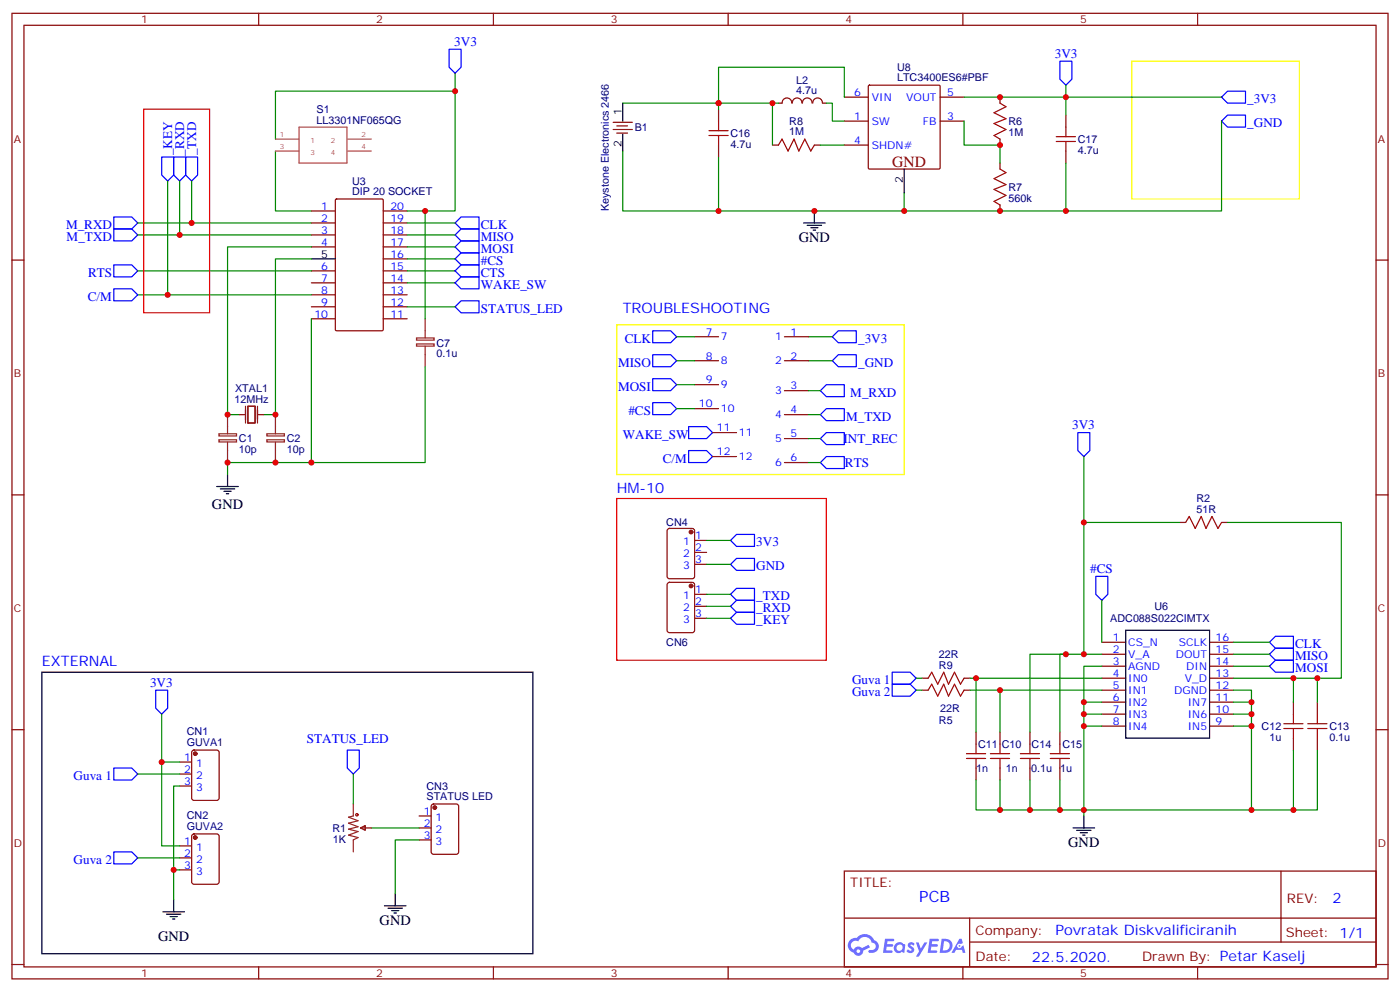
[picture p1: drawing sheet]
<svg xmlns="http://www.w3.org/2000/svg" width="412mm" height="292mm" viewBox="0 0 412 292" stroke-linecap="round" stroke-linejoin="round" font-family="sans-serif">
<g fill="none" stroke="#870000" stroke-width=".35">
<path d="M3.5 3.9h405.4v284.4h-405.4zM7.1 7.4h398.2v277.3h-398.2zM76.2 3.9v3.5M145.3 3.9v3.5M214.5 3.9v3.5M283.6 3.9v3.5M352.8 3.9v3.5M3.5 76.6h3.6M405.3 76.6h3.6M3.5 145.7h3.6M405.3 145.7h3.6M3.5 214.9h3.6"/>
<path d="M405.3 214.9h3.6M248.7 256.5h156.6v28.2h-156.6zM377.3 256.5v20.9M248.7 270.4h156.5M285.6 277.4h119.6M285.6 270.4v14.1M3.5 284h3.6M76.2 284.7v3.6M145.3 284.7v3.6M214.5 284.7v3.6M283.6 284.7v3.6M352.8 284.7v3.6"/>
<path d="M405.3 284h3.6"/>
</g>
<g fill="#5487ff">
<path d="M267.7 277.7a1.22 1.22 0 0 1 1.7 .2l-.4 .6a.47 .47 0 0 0-.3-.4 .47 .47 0 0 0-.5 .2l.1 .2a1.14 1.14 0 0 1 .8 1.8 1.14 1.14 0 0 1-1.9 0l-.2-.2 .5-.6 .7 .5a.29 .29 0 0 0 .3-.3 .29 .29 0 0 0-.2-.3 1.04 1.04 0 0 1-.6-1.7z"/>
<path d="M260.7 276.4h2.4l.3 .2-.2 .5-1.8 .1-.1 .8h1.5l.3 .4-.3 .4h-1.6l-.2 1.1h1.7l.2 .3-.2 .3-2.6 .1z"/>
<path d="M273.8 276.4h2.4l.3 .2-.1 .5-1.8 .1-.2 .8h1.6l.3 .4-.4 .4h-1.6l-.1 1.1h1.7l.2 .3-.2 .3-2.6 .1z"/>
<path d="M282.6 276.4h.7l.3 1.3-.6 .3a.69 .69 0 0 0-1 .3 .69 .69 0 0 0 .4 .9 .69 .69 0 0 0 .9-.6l.5-.2 .6 2.2h-.8l-.2-.9h-1.8l-.5 .9h-.8z"/>
<path d="M269.8 277.5h.8l.6 1.8 1.1-1.8h.9l-2.6 4.2h-.8l.9-1.5z"/>
<path d="M277.4 276.4l-.6 4.2h1.3a2.11 2.11 0 0 0 2.5-2.1 2.11 2.11 0 0 0-2.5-2.1zM278.1 277.2a1.39 1.39 0 0 1 1.7 1.4 1.39 1.39 0 0 1-1.8 1.3h-.3z"/>
<path d="M263.7 278.1a1.54 1.54 0 0 0-.1 2.1 1.54 1.54 0 0 0 2.2 .1l.6 .3 .3-2.3-.2-.3h-.4a1.49 1.49 0 0 0-2.4 .1zM264 279.1a.94 .94 0 0 1 1.8 0 .94 .94 0 0 1-1.8 0z"/>
<path d="M250.4 276.8a2.18 2.18 0 0 0 1.1 3.7 1.44 1.44 0 0 0 1.6 .9 1.44 1.44 0 0 0 1.2-1.4l2-1-.5-.8-1.9 1a1.47 1.47 0 0 0-2.4 .4 1.39 1.39 0 0 1-.7-1.9 1.39 1.39 0 0 1 2-.5 2.12 2.12 0 0 1 2.2-1.3 2.12 2.12 0 0 1 1.9 1.7 1.14 1.14 0 0 1 1.1 1.4 1.14 1.14 0 0 1-1.7 .7 .43 .43 0 0 0-.5 .4 .43 .43 0 0 0 .4 .5 1.98 1.98 0 0 0 2.5-1.2 1.98 1.98 0 0 0-1.2-2.6 3.1 3.1 0 0 0-5.3-.6l-.9 .1zM252.3 280.1a.55 .55 0 0 1 1.1 0 .55 .55 0 0 1-1.1 0z"/>
<circle cx="282.6" cy="278.5" r=".26"/>
</g>
<g fill="none" stroke="#870000" stroke-width=".35">
<path d="M180.6 36h5.7M180.6 38.1h5.7M181.7 37.1h3.2M181.7 39.2h3.2M211.7 32.1v3.6M229.3 30.4h1.1M230.4 30.4a1.41 1.41 0 0 1 1.4-1.6 1.41 1.41 0 0 1 1.4 1.6M233.4 30.3a1.41 1.41 0 0 1 1.4-1.5 1.41 1.41 0 0 1 1.4 1.5M236.4 30.3a1.41 1.41 0 0 1 1.4-1.5 1.41 1.41 0 0 1 1.4 1.5M239.4 30.3a1.41 1.41 0 0 1 1.4-1.5 1.41 1.41 0 0 1 1.4 1.6M242.4 30.4h1M248.7 35.7h7.1"/>
<path d="M248.7 28.6h7.1M255.8 25.3l.3-.2h20.5l.3 .2v24.1l-.2 .3-20.6 .1-.3-.2zM276.9 35.7h7.1M276.9 28.6h7.1M294.6 28.6v1.8M314 33.9v3.5M98.8 58.8l.3-.2h13.4l.3 .2 .1 38.2-.2 .4h-13.6l-.3-.2zM211.7 42.7v3.5M227.5 42.7h1.8M239.9 42.7h1.8M248.7 42.7h7.1M294.6 41v1.7"/>
<path d="M294.6 48v1.8M314 44.5v3.5M91.7 62.1h7.1M91.7 65.7h7.1M91.7 69.2h7.1M91.7 72.7h7.1M91.7 79.8h7.1M112.9 62.1h7M112.9 65.7h7M112.9 69.2h7M112.9 72.7h7M112.9 79.8h7"/>
<path d="M112.9 76.2h7M294.6 60.4v1.7M91.7 83.3h7.1M91.7 86.8h7.1M91.7 90.3h7.1M91.7 93.9h7.1M112.9 83.3h7M112.9 86.8h7M112.9 90.3h7M112.9 93.9h7M204.6 99.2h7.1M231.1 99.2h7"/>
<path d="M204.6 106.2h7.1M204.6 113.3h7.1M231.1 106.2h7M231.1 115h7M70.6 122.1h1.7M75.8 122.1h1.8M204.6 120.3h7.1M209.9 127.4h7.1M209.9 134.4h7.1M231.1 122.1h7M231.1 129.2h7M231.1 136.2h7"/>
<path d="M196.7 155.8l.5-.2h6.7l.7 .4v13.7l-.5 .7h-6.9l-.6-.4-.1-13.7zM204.6 159.1h3.5M347.5 153.8h1.7M359.8 153.8h1.8M196.7 171.7l.5-.2h6.7l.7 .4v13.7l-.5 .6-6.9 .1-.6-.5-.1-13.6zM204.6 162.7h3.5M204.6 166.2h3.5M204.6 175h3.5M204.6 178.5h3.5M204.6 182.1h3.5M271.6 199.7h1.8M284 199.7h1.8"/>
<path d="M324.6 189.1h7M324.6 192.7h7M324.6 196.2h7M324.6 199.7h7M356.3 189.1h7.1M356.3 192.7h7.1M356.3 196.2h7.1M356.3 199.7h7.1M271.6 203.2h1.8M284 203.2h1.8M287.5 215.6v3.5M294.6 215.6v3.5"/>
<path d="M303.4 215.6v3.5M312.2 215.6v3.5M324.6 203.2h7M324.6 206.8h7M324.6 210.3h7M324.6 213.8h7M356.3 203.2h7.1M356.3 206.8h7.1M356.3 210.3h7.1M356.3 213.8h7.1M381 206.8v3.5M381 217.3v3.6"/>
<path d="M388.1 206.8v3.5M388.1 217.3v3.6M52.9 224.4h3.5M52.9 227.9h3.5M52.9 231.5h3.5M56.7 221.1l.4-.2h6.8l.6 .4 .1 13.7-.5 .6-7 .1-.6-.5-.1-13.6zM127.2 237l.5-.3h6.7l.7 .5v13.7l-.4 .6-7 .1-.6-.5-.1-13.6zM287.5 226.2v3.5M294.6 226.2v3.5M303.4 226.2v3.5M312.2 226.2v3.5M52.9 249.1h3.5"/>
<path d="M52.9 252.6h3.5M52.9 256.2h3.5M56.7 245.8l.4-.2h6.8l.6 .4 .1 13.7-.5 .6-7 .1-.6-.5-.1-13.6zM106.2 243.8l1.4-.7v1.4zM106.2 243.8h3.2M123.5 240.3h3.5M123.5 243.8h3.5M123.5 247.3h3.5"/>
</g>
<g fill="none" stroke="#000" stroke-width=".35">
<path d="M183.4 30.4v5.3M183.4 39.5v5M266.3 49.8v7M91.7 76.2h7.1M236.7 65.7h6.4M237.8 66.4h4.2M238.8 67.1h2.1M239.5 67.8h.7M239.9 62.1v3.6M67 139.7v3.6M63.9 143.3h6.3M64.9 144h4.2"/>
<path d="M66 144.7h2.1M66.7 145.4h.7M12.3 197.9h144.7v82.9h-144.7zM331.6 185.6h24.7v31.7h-24.7zM316.1 243.8h6.3M317.1 244.5h4.3M318.2 245.2h2.1M318.9 245.9h.7M319.3 240.3v3.5M48 268.5h6.3M49 269.2h4.3M50.1 269.9h2.1"/>
<path d="M50.8 270.6h.7M51.2 265v3.5M113.2 266.7h6.4M114.3 267.4h4.2M115.4 268.1h2.1M116.1 268.9h.7M116.4 263.2v3.5"/>
</g>
<g fill="none" stroke="#00f" stroke-width=".35">
<path d="M132.3 14.5h3.5v5.3l-1.7 1.8-1.8-1.8zM312.2 18h3.5v5.3l-1.7 1.8-1.8-1.8zM361.6 26.8h5.3v3.6h-5.3l-1.8-1.8zM361.6 33.9h5.3v3.5h-5.3l-1.8-1.7zM47.6 46.2h3.6v5.3l-1.8 1.8-1.8-1.8zM51.2 46.2h3.5v5.3l-1.8 1.8-1.7-1.8zM54.7 46.2h3.5v5.3l-1.8 1.8-1.7-1.8zM33.5 63.9h5.3l1.8 1.8-1.8 1.7h-5.3zM33.5 67.4h5.3l1.8 1.8-1.8 1.7h-5.3zM33.5 78h5.3l1.8 1.8-1.8 1.7h-5.3zM135.8 63.9h5.3v3.5h-5.3l-1.7-1.7zM135.8 70.9h5.3v3.6h-5.3l-1.7-1.8z"/>
<path d="M135.8 67.4h5.3v3.5h-5.3l-1.7-1.7zM135.8 74.5h5.3v3.5h-5.3l-1.7-1.8zM135.8 78h5.3v3.5h-5.3l-1.7-1.7zM33.5 85.1h5.3l1.8 1.7-1.8 1.8h-5.3zM135.8 88.6h5.3v3.5h-5.3l-1.7-1.8zM135.8 81.5h5.3v3.6h-5.3l-1.7-1.8zM192.3 97.4h5.3l1.7 1.8-1.7 1.7h-5.3zM246.9 97.4h5.3v3.5h-5.3l-1.7-1.7zM192.3 104.5h5.3l1.7 1.7-1.7 1.8h-5.3zM192.3 111.5h5.3l1.7 1.8-1.7 1.7h-5.3zM192.3 118.6h5.3l1.7 1.7-1.7 1.8h-5.3zM241.7 115l1.7-1.7h5.3v3.5h-5.3z"/>
<path d="M246.9 104.5h5.3v3.5h-5.3l-1.7-1.8zM202.8 125.6h5.3l1.8 1.8-1.8 1.8h-5.3zM202.8 132.7h5.3l1.8 1.7-1.8 1.8h-5.3zM241.7 129.2l1.7-1.8h5.3v3.5h-5.3zM243.4 120.3h5.3v3.6h-5.3l-1.7-1.8zM243.4 134.4h5.3v3.6h-5.3l-1.7-1.8zM317.5 127.4h3.5v5.3l-1.7 1.7-1.8-1.7zM217 157.4h5.2v3.5h-5.2l-1.8-1.8zM217 164.4h5.2v3.6h-5.2l-1.8-1.8zM217 173.2h5.2v3.6h-5.2l-1.8-1.8zM217 176.8h5.2v3.5h-5.2l-1.8-1.8zM322.8 169.7h3.5v5.3l-1.7 1.8-1.8-1.8z"/>
<path d="M217 180.3h5.2v3.5h-5.2l-1.8-1.7zM262.8 197.9h5.3l1.8 1.8-1.8 1.8h-5.3zM373.9 189.1l1.8-1.7h5.3v3.5h-5.3zM375.7 190.9h5.3v3.5h-5.3l-1.8-1.7zM375.7 194.4h5.3v3.5h-5.3l-1.8-1.7zM45.9 203.2h3.5v5.3l-1.8 1.8-1.7-1.8zM262.8 201.5h5.3l1.8 1.7-1.8 1.8h-5.3zM33.5 226.2h5.3l1.8 1.7-1.8 1.8h-5.3zM102.3 220.9h3.5v5.3l-1.7 1.7-1.8-1.7zM33.5 250.9h5.3l1.8 1.7-1.8 1.8h-5.3z"/>
</g>
<g fill="none" stroke="#008700" stroke-width=".35">
<path d="M134.1 21.6v40.5h-14.2M134.1 26.8h-53v14.2M183.4 30.4h45.9M227.5 30.4v12.3M243.4 30.4h1.8v5.3h3.5M248.7 28.6v-8.8h-37v12.3M284 28.6h30v5.3M284 35.7v7h10.6v5.3M314 25.1v3.5h45.8M359.8 35.7v26.4h-45.8M49.4 53.3v33.5M52.9 53.3v15.9"/>
<path d="M56.4 53.3v12.4M81.1 44.5v17.6h10.6M183.4 44.5v17.6h130.6v-14.1M211.7 46.2v15.9M241.7 42.7h7M266.3 56.8v5.3M40.6 65.7h51.1M40.6 69.2h51.1M40.6 79.8h51.1M91.7 76.2h-10.6v45.9h-3.5M91.7 72.7h-24.7v49.4h3.6M119.9 65.7h14.2"/>
<path d="M119.9 69.2h14.2M119.9 72.7h14.2M119.9 76.2h14.2M119.9 79.8h14.2M125.2 62.1v31.8M40.6 86.8h51.1M91.7 93.9v42.3h33.5v-28.2M119.9 83.3h14.2M119.9 90.3h14.2M199.3 99.2h5.3M238.1 99.2h7.1M199.3 106.2h5.3"/>
<path d="M199.3 113.3h5.3M238.1 106.2h7.1M238.1 115h3.6M91.7 136.2h-24.7v3.5M199.3 120.3h5.3M238.1 122.1h3.6M238.1 129.2h3.6M238.1 136.2h3.6M319.3 134.4v58.3h5.3M208.1 159.1h7.1M319.3 153.8h28.2M361.6 153.8h33.5v45.9h-31.7"/>
<path d="M208.1 175h7.1M208.1 178.5h7.1M208.1 166.2h7.1M324.6 176.8v12.3M208.1 182.1h7.1M269.9 199.7h1.7M285.8 199.7h38.8M287.5 199.7v15.9M314 192.7h-1.8v22.9M319.3 192.7h-15.9v22.9M324.6 196.2h-5.3v10.6M363.4 189.1h10.5"/>
<path d="M363.4 192.7h10.5M363.4 196.2h10.5M381 199.7v7.1M388.1 199.7v7.1M47.6 210.3v14.1h5.3M269.9 203.2h1.7M285.8 203.2h38.8M294.6 203.2v12.4M319.3 213.8v26.5M324.6 210.3h-5.3v3.5h5.3M324.6 206.8h-5.3v3.5M363.4 206.8h5.3v3.5h-5.3"/>
<path d="M363.4 203.2h5.3v3.6M368.7 210.3v3.5h-5.3M368.7 213.8v24.7h-81.2v-8.8M40.6 227.9h12.3M47.6 224.4v24.7h5.3M52.9 231.5h-1.7v24.7M104.1 227.9v8.8M294.6 229.7v8.8M303.4 229.7v8.8M312.2 229.7v8.8M381 220.9v17.6M388.1 220.9v17.6h-19.4"/>
<path d="M40.6 252.6h12.3M52.9 256.2h-1.7v8.8M109.4 243.8h14.1M123.5 247.3h-7.1v15.9"/>
</g>
<g fill="none" stroke="#8c2424" stroke-width=".35">
<path d="M122.7 99.5h5.2v.7h-5.2zM125.2 93.9v5.6M122.7 101.3h5.2v.6h-5.2zM125.2 102v6M64.5 129.5h5.2v.6h-5.2zM64.5 127.7h5.2v.7h-5.2zM67 122.1v5.6M67 130.2v6M78.6 129.5h5.2v.6h-5.2zM78.6 127.7h5.2v.7h-5.2zM81.1 122.1v5.6M81.1 130.2v6"/>
<path d="M104.1 236.7v3.6l-1.4 .3 2.8 1.1-2.8 .7 2.8 1.1-2.8 .7 2.8 .7-2.8 1 2.8 .7-1.4 .7v3.6"/>
</g>
<path d="M72.3 119.6v5M73 119.6h2.1v5h-2.1zM75.8 119.6v5" fill="none" stroke="#871200" stroke-width=".35"/>
<g fill="#870000" stroke="#870000" stroke-width=".35">
<circle cx="57.5" cy="221.9" r=".53"/>
<circle cx="57.5" cy="246.6" r=".53"/>
<circle cx="128.1" cy="237.8" r=".53"/>
<circle cx="203.6" cy="156.7" r=".53"/>
<circle cx="203.6" cy="172.5" r=".53"/>
</g>
<path d="M42.3 32.1h19.4v60h-19.4zM181.7 146.8h61.7v47.6h-61.7z" fill="none" stroke="#f00" stroke-width=".35"/>
<path d="M333.4 18h49.4v40.6h-49.4zM181.7 95.6h84.6v44.1h-84.6z" fill="none" stroke="#ff0" stroke-width=".35"/>
<g fill="none" stroke="#a10000" stroke-width=".35">
<path d="M208.8 38.5h5.7M208.8 39.9h5.7M211.7 35.7v2.8M211.7 39.9v2.8M294.6 30.4l1.7 1-3.5 1.8 3.5 1.8-3.5 1.4 3.5 1.7-3.5 1.8 1.8 1.1M314 37.4v2.9M229.3 42.7l1.1-1.7 1.7 3.5 1.8-3.5 1.4 3.5 1.8-3.5 1.7 3.5 1.1-1.8M294.6 49.8l1.7 1-3.5 1.8 3.5 1.8-3.5 1.4 3.5 1.7-3.5 1.8 1.8 1.1M311.1 40.3h5.7M311.1 41.7h5.7M314 41.7v2.8M349.2 153.8l1.1-1.7 1.8 3.5 1.7-3.5 1.4 3.5 1.8-3.5 1.8 3.5 1-1.8"/>
<path d="M273.4 199.7l1.1-1.8 1.7 3.6 1.8-3.6 1.4 3.6 1.8-3.6 1.7 3.6 1.1-1.8M273.4 203.2l1.1-1.7 1.7 3.5 1.8-3.5 1.4 3.5 1.8-3.5 1.7 3.5 1.1-1.8M287.5 219.1v2.8M294.6 219.1v2.8M303.4 219.1v2.8M312.2 219.1v2.8M378.2 214.5h5.6M378.2 213.1h5.6M381 210.3v2.8M381 214.5v2.8M385.2 214.5h5.7M385.2 213.1h5.7"/>
<path d="M388.1 210.3v2.8M388.1 214.5v2.8M284.7 221.9h5.6M284.7 223.3h5.6M287.5 223.3v2.9M291.7 221.9h5.7M291.7 223.3h5.7M294.6 223.3v2.9M300.6 221.9h5.6M300.6 223.3h5.6M303.4 223.3v2.9M309.4 221.9h5.6"/>
<path d="M309.4 223.3h5.6M312.2 223.3v2.9"/>
<circle cx="105.1" cy="239.9" r=".35"/>
</g>
<path d="M88.1 37.4h14.1v10.6h-14.1zM81.1 41h7M81.1 44.5h7M102.4 41h7M102.4 44.5h7" fill="none" stroke="#a64a4a" stroke-width=".35"/>
<g fill="#c00">
<circle cx="211.7" cy="30.4" r=".88"/>
<circle cx="211.7" cy="62.1" r=".88"/>
<circle cx="314" cy="62.1" r=".88"/>
<circle cx="314" cy="28.6" r=".88"/>
<circle cx="294.6" cy="62.1" r=".88"/>
<circle cx="294.6" cy="28.6" r=".88"/>
<circle cx="294.6" cy="42.7" r=".88"/>
<circle cx="312.2" cy="238.5" r=".88"/>
<circle cx="303.4" cy="238.5" r=".88"/>
<circle cx="319.3" cy="192.7" r=".88"/>
<circle cx="294.6" cy="203.2" r=".88"/>
<circle cx="287.5" cy="199.7" r=".88"/>
<circle cx="388.1" cy="199.7" r=".88"/>
<circle cx="319.3" cy="153.8" r=".88"/>
<circle cx="52.9" cy="69.2" r=".88"/>
<circle cx="47.6" cy="224.4" r=".88"/>
<circle cx="51.2" cy="256.2" r=".88"/>
<circle cx="67" cy="122.1" r=".88"/>
<circle cx="81.1" cy="122.1" r=".88"/>
<circle cx="91.7" cy="136.2" r=".88"/>
<circle cx="125.2" cy="62.1" r=".88"/>
<circle cx="134.1" cy="26.8" r=".88"/>
<circle cx="319.3" cy="206.8" r=".88"/>
<circle cx="319.3" cy="238.5" r=".88"/>
<circle cx="368.7" cy="213.8" r=".88"/>
<circle cx="319.3" cy="213.8" r=".88"/>
<circle cx="319.3" cy="210.3" r=".88"/>
<circle cx="368.7" cy="210.3" r=".88"/>
<circle cx="368.7" cy="206.8" r=".88"/>
<circle cx="81.1" cy="136.2" r=".88"/>
<circle cx="67" cy="136.2" r=".88"/>
<circle cx="56.4" cy="65.7" r=".88"/>
<circle cx="49.4" cy="86.8" r=".88"/>
<circle cx="368.7" cy="238.5" r=".88"/>
<circle cx="381" cy="238.5" r=".88"/>
<circle cx="381" cy="199.7" r=".88"/>
<circle cx="294.6" cy="238.5" r=".88"/>
<circle cx="314" cy="192.7" r=".88"/>
<circle cx="239.9" cy="62.1" r=".88"/>
<circle cx="266.3" cy="62.1" r=".88"/>
<circle cx="227.5" cy="30.4" r=".88"/>
</g>
<text font-size="4.6" fill="#800" x="262.8" y="49.1">GND</text>
<text font-size="4.6" fill="#00f" x="270.8" y="265.5">PCB</text>
<g font-size="4.2">
<text x="235.3" y="71.3">GND</text>
<text x="62.4" y="150">GND</text>
<text x="314.7" y="249.4">GND</text>
<text x="111.8" y="272.4">GND</text>
<text x="46.6" y="277">GND</text>
</g>
<g font-size="4.2" fill="#00f">
<text x="183.4" y="92.1">TROUBLESHOOTING</text>
<text x="181.7" y="145">HM-10</text>
<text x="12.3" y="196.2">EXTERNAL</text>
<text x="392.5" y="265.8">2</text>
<text x="310.9" y="275.3">Povratak Diskvalificiranih</text>
<text x="304" y="283.1">22.5.2020.</text>
</g>
<g font-size="3.9" fill="#00f">
<text x="133.8" y="13.5">3V3</text>
<text x="310.7" y="17">3V3</text>
<text x="367.4" y="30.4">_3V3</text>
<text x="367.4" y="37.4">_GND</text>
<text x="50.7" y="45.7" transform="rotate(-90 50.7 45.7)">_KEY</text>
<text x="54.2" y="45.8" transform="rotate(-90 54.2 45.8)">_RXD</text>
<text x="57.8" y="45.7" transform="rotate(-90 57.8 45.7)">_TXD</text>
<text x="19.4" y="67.4">M_RXD</text>
<text x="19.6" y="70.9">M_TXD</text>
<text x="141.6" y="67.4">CLK</text>
<text x="141.6" y="70.9">MISO</text>
<text x="141.6" y="74.5">MOSI</text>
<text x="141.6" y="78">#CS</text>
<text x="25.9" y="81.5">RTS</text>
<text x="141.6" y="81.5">CTS</text>
<text x="25.9" y="88.6">C/M</text>
<text x="141.6" y="85.1">WAKE_SW</text>
<text x="141.6" y="92.1">STATUS_LED</text>
<text x="184" y="100.9">CLK</text>
<text x="252.8" y="100.9">_3V3</text>
<text x="182.1" y="108">MISO</text>
<text x="252.8" y="108">_GND</text>
<text x="182.1" y="115">MOSI</text>
<text x="250.5" y="116.8">M_RXD</text>
<text x="185.1" y="122.1">#CS</text>
<text x="249.2" y="123.9">M_TXD</text>
<text x="183.5" y="129.2">WAKE_SW</text>
<text x="248.5" y="130.4">INT_REC</text>
<text x="315.8" y="126.4">3V3</text>
<text x="195.2" y="136.2">C/M</text>
<text x="248.9" y="137.5">RTS</text>
<text x="222.8" y="160.9">3V3</text>
<text x="222.8" y="168">GND</text>
<text x="321.2" y="168.7">#CS</text>
<text x="222.8" y="176.8">_TXD</text>
<text x="222.8" y="180.3">_RXD</text>
<text x="222.8" y="183.8">_KEY</text>
<text x="381.5" y="190.9">CLK</text>
<text x="381.5" y="194.4">MISO</text>
<text x="381.5" y="197.9">MOSI</text>
<text x="44.2" y="202.2">3V3</text>
<text x="251" y="201.5">Guva 1</text>
<text x="251" y="205">Guva 2</text>
<text x="90.4" y="218.7">STATUS_LED</text>
<text x="21.7" y="229.7">Guva 1</text>
<text x="21.7" y="254.4">Guva 2</text>
</g>
<g font-size="3.9" fill="#800">
<text x="250.5" y="261.1">TITLE:</text>
<text x="379.1" y="265.8">REV:</text>
<text x="287.4" y="275.3">Company:</text>
<text x="378.7" y="275.9">Sheet: 1/1</text>
<text x="287.4" y="283">Date:</text>
<text x="336.4" y="283.1">Drawn By: Petar Kaselj</text>
</g>
<g font-size="3.2" fill="#800">
<text x="41.6" y="6.9">1</text>
<text x="110.8" y="6.9">2</text>
<text x="179.9" y="6.9">3</text>
<text x="249.1" y="6.9">4</text>
<text x="318.2" y="6.9">5</text>
<text x="4.1" y="42">A</text>
<text x="405.9" y="42">A</text>
<text x="4.1" y="111.2">B</text>
<text x="405.9" y="111.2">B</text>
<text x="4.1" y="180.3">C</text>
<text x="405.9" y="180.3">C</text>
<text x="4.1" y="249.4">D</text>
<text x="405.9" y="249.4">D</text>
<text x="41.6" y="287.7">1</text>
<text x="110.8" y="287.7">2</text>
<text x="179.9" y="287.7">3</text>
<text x="249.1" y="287.7">4</text>
<text x="318.2" y="287.7">5</text>
</g>
<g font-size="3.2" fill="#000080">
<text x="264.2" y="24">LTC3400ES6#PBF</text>
<text x="264.2" y="20.9">U8</text>
<text x="234.5" y="27.8">4.7u</text>
<text x="234.5" y="24.7">L2</text>
<text x="93.2" y="33.2">S1</text>
<text x="93.2" y="36.4">LL3301NF065QG</text>
<text x="187" y="38.6">B1</text>
<text x="215.2" y="40.4">C16</text>
<text x="232.5" y="39.9">1M</text>
<text x="232.5" y="36.8">R8</text>
<text x="297" y="40">1M</text>
<text x="297" y="36.9">R6</text>
<text x="215.2" y="43.5">4.7u</text>
<text x="317.5" y="45.2">4.7u</text>
<text x="317.5" y="42.2">C17</text>
<text x="103.7" y="57.5">DIP 20 SOCKET</text>
<text x="103.7" y="54.4">U3</text>
<text x="297" y="59.4">560k</text>
<text x="297" y="56.3">R7</text>
<text x="179.3" y="62.2" transform="rotate(-90 179.3 62.2)">Keystone Electronics 2466</text>
<text x="128.6" y="105.2">0.1u</text>
<text x="128.6" y="102.1">C7</text>
<text x="69.1" y="118.6">12MHz</text>
<text x="69.2" y="115.4">XTAL1</text>
<text x="70.4" y="130.3">C1</text>
<text x="84.5" y="130.3">C2</text>
<text x="70.4" y="133.5">10p</text>
<text x="84.5" y="133.5">10p</text>
<text x="352.4" y="147.8">R2</text>
<text x="196.3" y="155">CN4</text>
<text x="352.4" y="151">51R</text>
<text x="340.1" y="179.7">U6</text>
<text x="327" y="183.2">ADC088S022CIMTX</text>
<text x="196.3" y="190.3">CN6</text>
<text x="276.6" y="196.9">R9</text>
<text x="276.6" y="193.7">22R</text>
<text x="276.9" y="209.7">22R</text>
<text x="276.6" y="213.2">R5</text>
<text x="371.6" y="214.9">C12</text>
<text x="391.6" y="214.9">C13</text>
<text x="55" y="219.6">GUVA1</text>
<text x="55" y="216.6">CN1</text>
<text x="288.1" y="220.2">C11</text>
<text x="295.1" y="220.2">C10</text>
<text x="303.9" y="220.2">C14</text>
<text x="312.9" y="220.2">C15</text>
<text x="373.9" y="218.1">1u</text>
<text x="391.6" y="218.1">0.1u</text>
<text x="287.6" y="227.3">1n</text>
<text x="296.3" y="227.3">1n</text>
<text x="303.7" y="227.3">0.1u</text>
<text x="312.3" y="227.3">1u</text>
<text x="125.6" y="232.6">CN3</text>
<text x="125.6" y="235.6">STATUS LED</text>
<text x="55" y="244.3">GUVA2</text>
<text x="55" y="241.3">CN2</text>
<text x="97.9" y="244.9">R1</text>
<text x="98.1" y="248.1">1K</text>
</g>
<g font-size="3.2" fill="#00f">
<text x="251.6" y="28.3">6</text>
<text x="256.8" y="29.7">VIN</text>
<text x="266.9" y="29.7">VOUT</text>
<text x="279" y="28.3">5</text>
<text x="251.6" y="35.3">1</text>
<text x="279" y="35.3">3</text>
<text x="256.8" y="36.7">SW</text>
<text x="271.9" y="36.7">FB</text>
<text x="251.6" y="42.4">4</text>
<text x="256.8" y="43.8">SHDN#</text>
<text x="94.6" y="61.8">1</text>
<text x="94.6" y="65.3">2</text>
<text x="115" y="65.3">19</text>
<text x="115" y="61.8">20</text>
<text x="94.6" y="68.8">3</text>
<text x="115" y="68.8">18</text>
<text x="94.6" y="72.4">4</text>
<text x="115" y="75.9">16</text>
<text x="115" y="72.4">17</text>
<text x="94.6" y="79.4">6</text>
<text x="94.6" y="82.9">7</text>
<text x="115" y="82.9">14</text>
<text x="115" y="79.4">15</text>
<text x="94.6" y="86.5">8</text>
<text x="94.6" y="90">9</text>
<text x="115" y="90">12</text>
<text x="115" y="86.5">13</text>
<text x="92.6" y="93.5">10</text>
<text x="115" y="93.5">11</text>
<text x="207.9" y="98.8">7</text>
<text x="212.4" y="100.2">7</text>
<text x="228.3" y="100.2">1</text>
<text x="232.8" y="98.8">1</text>
<text x="207.9" y="105.9">8</text>
<text x="212.4" y="107.3">8</text>
<text x="228.3" y="107.3">2</text>
<text x="232.8" y="105.9">2</text>
<text x="207.9" y="112.9">9</text>
<text x="205.9" y="120">10</text>
<text x="212.4" y="114.3">9</text>
<text x="228.3" y="116.1">3</text>
<text x="232.8" y="114.7">3</text>
<text x="212.4" y="121.4">10</text>
<text x="228.3" y="123.2">4</text>
<text x="232.8" y="121.7">4</text>
<text x="211.2" y="127">11</text>
<text x="217.7" y="128.4">11</text>
<text x="228.3" y="130.2">5</text>
<text x="232.8" y="128.8">5</text>
<text x="211.2" y="134.1">12</text>
<text x="217.7" y="135.5">12</text>
<text x="228.3" y="137.3">6</text>
<text x="232.8" y="135.9">6</text>
<text x="201.3" y="160.5">1</text>
<text x="204.8" y="158.8">1</text>
<text x="201.3" y="164.1">2</text>
<text x="201.3" y="167.6">3</text>
<text x="204.8" y="162.3">2</text>
<text x="204.8" y="165.8">3</text>
<text x="201.3" y="176.4">1</text>
<text x="201.3" y="180">2</text>
<text x="204.8" y="174.7">1</text>
<text x="204.8" y="178.2">2</text>
<text x="201.3" y="183.5">3</text>
<text x="204.8" y="181.7">3</text>
<text x="327.8" y="188.8">1</text>
<text x="332.3" y="190.2">CS_N</text>
<text x="347.3" y="190.2">SCLK</text>
<text x="358.1" y="188.8">16</text>
<text x="327.8" y="192.3">2</text>
<text x="327.8" y="195.8">3</text>
<text x="332.3" y="193.7">V_A</text>
<text x="332.3" y="197.2">AGND</text>
<text x="346.4" y="193.7">DOUT</text>
<text x="349.4" y="197.2">DIN</text>
<text x="358.1" y="195.8">14</text>
<text x="358.1" y="192.3">15</text>
<text x="327.8" y="199.4">4</text>
<text x="327.8" y="202.9">5</text>
<text x="332.3" y="200.8">IN0</text>
<text x="349" y="200.8">V_D</text>
<text x="358.1" y="202.9">12</text>
<text x="358.1" y="199.4">13</text>
<text x="327.8" y="206.4">6</text>
<text x="327.8" y="209.9">7</text>
<text x="332.3" y="204.3">IN1</text>
<text x="332.3" y="207.8">IN2</text>
<text x="345.9" y="204.3">DGND</text>
<text x="349.9" y="207.8">IN7</text>
<text x="358.1" y="209.9">10</text>
<text x="358.1" y="206.4">11</text>
<text x="327.8" y="213.5">8</text>
<text x="332.3" y="211.3">IN3</text>
<text x="332.3" y="214.9">IN4</text>
<text x="349.9" y="214.9">IN5</text>
<text x="349.9" y="211.3">IN6</text>
<text x="358.1" y="213.5">9</text>
<text x="54.3" y="224">1</text>
<text x="54.3" y="227.6">2</text>
<text x="57.7" y="225.8">1</text>
<text x="54.3" y="231.1">3</text>
<text x="57.7" y="229.3">2</text>
<text x="57.7" y="232.9">3</text>
<text x="124.8" y="239.9">1</text>
<text x="124.8" y="243.5">2</text>
<text x="128.3" y="241.7">1</text>
<text x="128.3" y="245.2">2</text>
<text x="54.3" y="248.7">1</text>
<text x="57.7" y="250.5">1</text>
<text x="124.8" y="247">3</text>
<text x="128.3" y="248.7">3</text>
<text x="54.3" y="252.3">2</text>
<text x="54.3" y="255.8">3</text>
<text x="57.7" y="254">2</text>
<text x="57.7" y="257.6">3</text>
</g>
<g font-size="3.2">
<text x="183.1" y="33.9" transform="rotate(-90 183.1 33.9)">1</text>
<text x="183.1" y="43.3" transform="rotate(-90 183.1 43.3)">2</text>
<text x="266" y="53.9" transform="rotate(-90 266 53.9)">2</text>
<text x="94.6" y="75.9">5</text>
</g>
<g font-size="2.1" fill="#a54b4b">
<text x="82.5" y="40.3">1</text>
<text x="91.4" y="42">1</text>
<text x="97.5" y="42">2</text>
<text x="106.5" y="40.3">2</text>
<text x="82.5" y="43.8">3</text>
<text x="91.4" y="45.5">3</text>
<text x="97.5" y="45.5">4</text>
<text x="106.5" y="43.8">4</text>
</g>
</svg>
